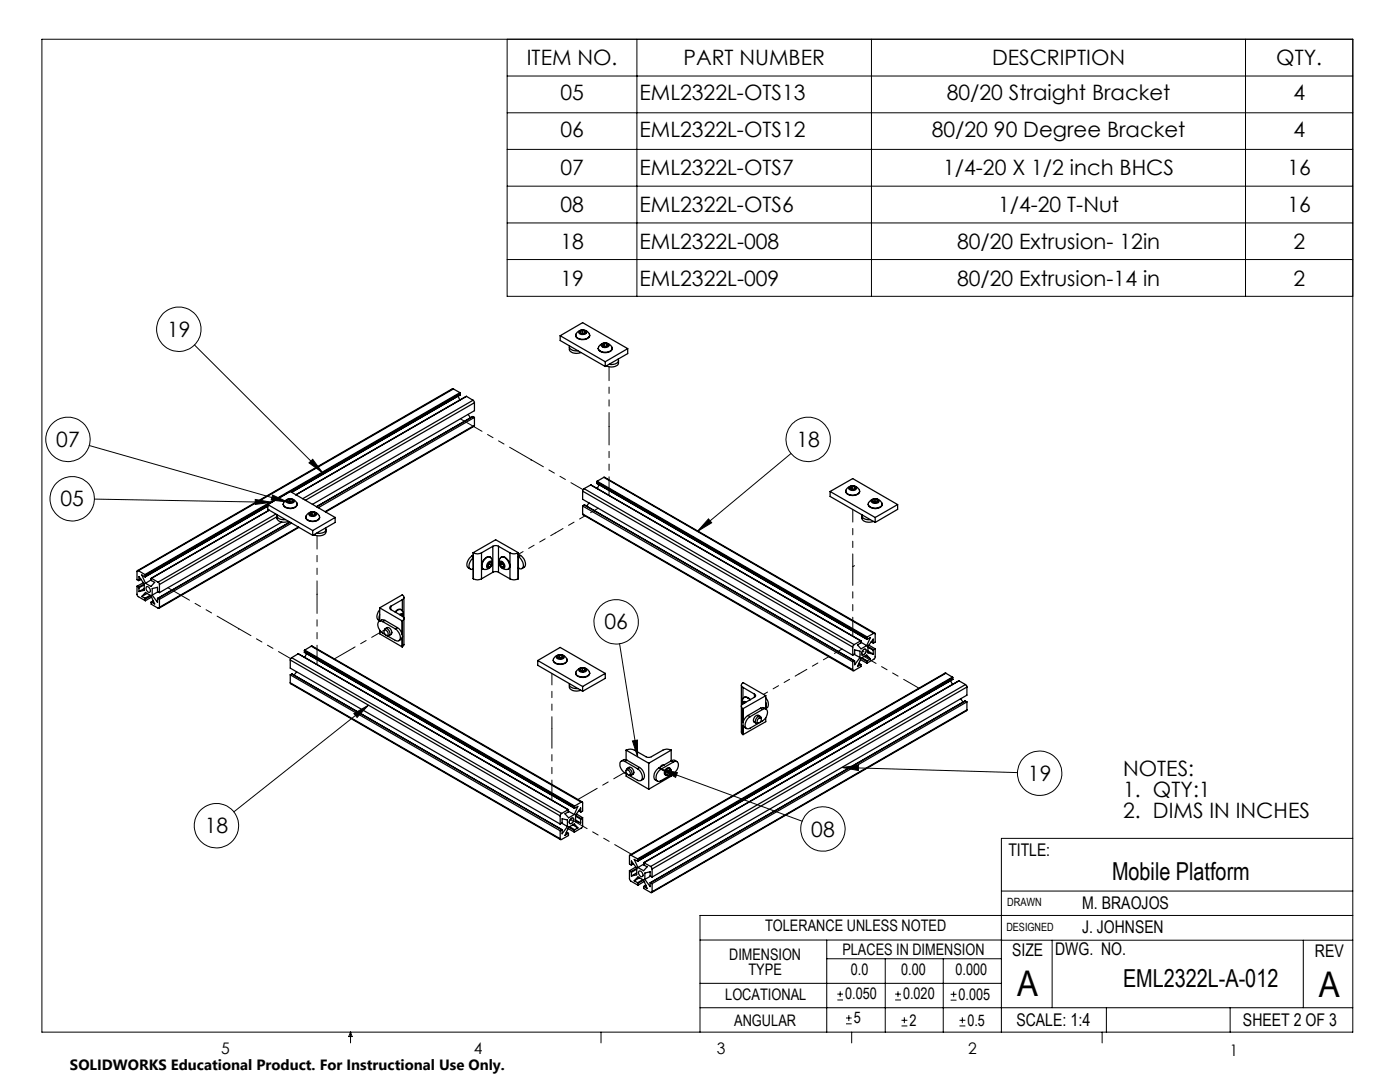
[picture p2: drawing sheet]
<svg xmlns="http://www.w3.org/2000/svg" width="279mm" height="216mm" viewBox="0 0 279 216" stroke-linecap="round" stroke-linejoin="round" font-family="sans-serif">
<g fill="none" stroke="#000" stroke-width=".2">
<path d="M8.4 7.8h261.6v198.2h-261.6zM101.2 7.8v51.3h168.8M101.2 15.2h168.8M127.1 7.8v51.3M173.9 7.8v51.3M248.6 7.8v51.3M101.2 22.5h168.8M101.2 29.8h168.8M101.2 37.1h168.8M101.2 44.5h168.8M101.2 51.8h168.8M38.8 68.8l25.6 25.5"/>
<path d="M17.8 88.9l39.6 11.3M18.8 99.6l35.5 .6M50.9 99.7l3.4 .5-3.4 .4zM54.4 98.8l3 1.4-3.3-.4zM61.7 92.4l.7-.7 2 2.6zM157.9 90.5l-18.7 15.5M141.4 103.5l.6 .8-2.8 1.7zM123.6 128.4l3.6 22.6M70.6 142.4l2.9-1.7-2.2 2.5zM73.5 140.7l-26.8 21.3M126.2 147.8l1-.1v3.3zM131.9 153.5l3.3 .7-.4 .9z"/>
<path d="M131.9 153.5l28.2 10.4M168 153.1l3.3-.4v1zM168 153.1l35.1 1.1M199.8 177.8h70.2M270 167.3h-70.2v38.7M139.7 187.6h60.2M139.7 196.2h60.1M165 187.6v18.4M165 191.3h34.8M167.1 199.5h1.1M167.1 198.4h1.1M167.7 197.8v1.1"/>
<path d="M176.7 191.3v14.7M178.6 199.5h1.2M178.6 198.4h1.2M179.2 197.8v1.1M188.2 191.3v14.7M189.7 199.6h1.2M189.7 198.4h1.2M190.3 197.8v1.2M199.8 187.6h70.2M210 187.6v13.5M260.1 187.6v13.5M270 182.7h-130.3v23.3"/>
<path d="M70 206v2.1M70 206l.3 .8h-.7zM119.9 206v2.1M139.7 201.1h130.3M168.8 204.3h1.2M168.8 203.1h1.2M169.4 202.6v1.1M170 206v2.1M179.9 204.7h1.2M179.9 203.6h1.2M180.5 203v1.2M191.5 204.7h1.2"/>
<path d="M191.5 203.6h1.2M192.1 203v1.2M220 206v2.1M220.8 201.1v4.9M245.5 201.1v4.9"/>
<circle cx="35.7" cy="65.7" r="4.4"/>
<circle cx="13.6" cy="87.7" r="4.4"/>
<circle cx="14.4" cy="99.5" r="4.4"/>
<circle cx="161.3" cy="87.7" r="4.4"/>
<circle cx="123" cy="124.1" r="4.4"/>
<circle cx="207.5" cy="154.3" r="4.4"/>
<circle cx="43.2" cy="164.8" r="4.4"/>
<circle cx="164.2" cy="165.4" r="4.4"/>
</g>
<path d="M70.6 142.4l2.9-1.7-2.2 2.5zM50.9 99.7l3.4 .5-3.4 .4zM54.4 98.8l3 1.4-3.3-.4zM61.7 92.4l.7-.7 2 2.6zM131.9 153.5l3.3 .7-.4 .9zM168 153.1l3.3-.4v1zM141.4 103.5l.6 .8-2.8 1.7zM126.2 147.8l1-.1v3.3z" fill="#000"/>
<g fill="none" stroke="#000" stroke-width=".25">
<path d="M90.5 77.6h-.2l-62.9 36.3M90.5 77.6l-62.9 36.3M90.5 77.6l1.3 .8M91.4 79.1l.4 .7M91.8 78.4l.1 .1M91.8 78.4l-62.9 36.3M91.9 78.8l-33.7 19.4M91.9 78.5l-62.9 36.3M91.9 78.5v.3M93.1 79.1l-34.1 19.6M93.1 79.1l1.3 .8M93.1 79.1l-34 19.6"/>
<path d="M94.4 79.9l.3 .5M94.4 79.9l-34 19.6M111.8 67l4.5-2.6 9 5.2M111.8 67v.9l9 5.2M111.8 67l9 5.2M113.6 69.2a1.26 1.26 0 0 0 1.8 1.3l.5-.2M113.7 69a.88 .88 0 0 0 1 1h.6M114.9 66.9v.1a1.67 1.67 0 0 0 2.6 .3l.2-.4M115.1 66.4a1.4 1.4 0 0 1 1.5-.5 1.4 1.4 0 0 1 1.1 1.1 1.69 1.69 0 0 1-2.8 0zM115.6 66.1a.97 .97 0 0 1 1.5 .2 .92 .92 0 0 1-1.6 0zM116.2 66l-.4 .1v.4l.5 .1 .5-.2v-.3M116.2 66l.6 .1"/>
<path d="M116.2 66.4l.4 .1M116.2 66.4l-.2 .1M116.2 66v.4M116.8 66.1v.4M119.4 69.5a1.6 1.6 0 0 0 2.6 .5l.2-.5M119.6 69a1.4 1.4 0 0 1 1.5-.5 1.4 1.4 0 0 1 1 1.2 1.87 1.87 0 0 1-2.6 0l-.1-.2zM120.1 68.6l.8-.2 .6 .3a.74 .74 0 0 1-.5 .7 .74 .74 0 0 1-.8-.2l-.2-.3zM120.6 68.6l.6 .1M120.6 68.6l-.4 .2 .2 .3 .5 .1 .4-.2-.1-.3M120.6 69l-.2 .1M120.6 69l.5 .1M120.6 68.6v.4"/>
<path d="M120.8 72.2v.9M121 73h.1M121.2 68.7v.4M123.4 71.6v.1a.86 .86 0 0 1-1 1h-.9M123.4 71.9a1.26 1.26 0 0 1-1.7 1.3l-.7-.2M125.3 69.6l-4.5 2.6M125.3 69.6v1l-4.5 2.5M57.2 99.8a.93 .93 0 0 1 1.5 .2 .94 .94 0 0 1-1.6-.1zM57.9 99.7l-.5 .1v.4l.6 .1 .4-.2v-.3M57.9 99.7l.5 .1M57.9 99.7v.4M58.4 99.8v.4"/>
<path d="M93.4 82.7l.5 .7M94.3 83.1h.1M94.4 83.1l-31.3 18M94.4 83.1l.3 .2M94.7 84.9v.2l-29.7 17.1M94.7 80.4v1.6l-32.4 18.6M94.7 83.3v1.6M94.7 83.3l-31.2 18M94.7 80.4l-33.8 19.4M94.7 84.9l-29.8 17.2M116.3 98v1.6l53.9 31.1M116.3 98l53.9 31.1"/>
<path d="M116.6 97.5l-.3 .5M116.6 97.5l53.9 31.1M117.9 96.8l53.9 31M117.9 96.8l-1.3 .7M117.9 96.8l53.9 31.1M119.1 96.4l53.9 31.2M119.1 96.1l53.9 31.1M119.1 96.4l53.9 31.1M119.1 96.1v.3M119.2 96l-.1 .1M119.2 96l53.9 31.1M119.6 96.7l-.4 .8"/>
<path d="M120.5 95.2h.1l54 31.1M120.5 95.2l53.9 31.2M120.5 95.2l-1.3 .8M165.7 98.1l4.5-2.6 8.9 5.2M165.7 98.1l9 5.2M165.7 98.1v1l9 5.1M168.8 98a1.6 1.6 0 0 0 2.6 .5l.2-.5M169 97.5a1.4 1.4 0 0 1 1.5-.5 1.4 1.4 0 0 1 1 1.2 1.71 1.71 0 0 1-2.7-.2zM169.5 97.2a.83 .83 0 0 1 1.4 .3 .97 .97 0 0 1-1.5-.1zM170 97.1l-.4 .2 .2 .3 .5 .1 .4-.2-.1-.3M170 97.1l.6 .1M170 97.5l-.2 .1"/>
<path d="M170 97.5l.5 .1M170 97.1v.4M170.6 97.2v.4M174.1 99.7l.8-.1a.49 .49 0 0 1 .5 .4 .91 .91 0 0 1-1.5-.1zM174.6 99.7l-.5 .1 .1 .4 .5 .1 .5-.2-.1-.3M174.6 99.7l.5 .1M174.6 99.7v.4M175.1 99.8v.4M27.3 117l.1 1.9 1.6 1M27.3 117l.4 .2M27.6 113.9h-.3v1.8l.4 .1M27.6 113.9l1.3 .8"/>
<path d="M27.7 117.2v.1M27.7 115.8v-.8l1.1 1.5M27.7 117.3v.7M28.1 115.6l-.4 .3M28.1 115.6l-.4 .2M28.3 119l.6 .4M28.6 116.3l-1.3 .7M28.8 116.5v1.3l-1.1 .2M28.8 117.4l-1.1 .6M28.8 116.7l-1.1 .6M28.8 116.5l-1.1 .7M28.9 119.4l.1 .1"/>
<path d="M28.9 114.7l.1 .1M29 114.8l-.1 .3-.6-.4 .7 1.7M29 119.5v.4M29.2 117.1a.76 .76 0 0 1 .7 1.1 .76 .76 0 0 1-.7-1.1zM29.4 118.4l-1.1 .6M30 118.8l-1.1 .6M30.1 118.9l.8 1.6-.7-.3M30.1 118.9l-1.1-.7-.7 .8M30.1 118.9l-1.1 .6M30.2 115.7l.7 .5-.8 .8-1.1-.6M30.2 115.7l-1.2 .7M30.2 115.4v.3"/>
<path d="M30.2 115.4l1.3 .8M30.3 119.1l-1.3 .8M30.4 118.7l1 1.5 .1-.8M30.6 119.9l-.4 .2M30.6 119.9l-.4 .3M31.5 119.4l.3 .2M31.5 116.2l.3 .4M31.5 118.1l-1.1 .6M31.8 118.3l-.4-.3v-.8l-1 .2v1.3M31.8 116.6v1.7M31.8 119.6v1.6M53.4 101l-24.4 14.1"/>
<path d="M53.4 100.7l9 5.2M53.4 100.7v.9l9 5.2M53.4 100.7l4.5-2.6 9 5.2M53.7 101.8l-23.5 13.6M55 102.6l-23.5 13.6M55.2 102.9a1.28 1.28 0 0 0 1.8 1.3l.5-.2M55.2 103.1l-23.4 13.5M55.3 102.7a1.21 1.21 0 0 0 1.7 1M56.2 104.2l-24.4 14.1M56.5 100.6v.1a1.7 1.7 0 0 0 2.7 .3l.1-.4M56.8 100.1a1.38 1.38 0 0 1 1.4-.5 1.38 1.38 0 0 1 1.1 1.2 1.68 1.68 0 0 1-2.7-.2zM57.8 104.2l-26.3 15.2"/>
<path d="M57.9 100.1l.3 .1M57.9 100.1l-.3 .1M57.9 104.2l-26.4 15.2M58.2 104.4l-26.4 15.2M59.5 105.2l-27.7 16M59.7 105.2l-27.9 16.2M61 103.2a1.26 1.26 0 0 0 1.8 .8h.3a.79 .79 0 0 0 .7-.8M61.3 102.7a1.38 1.38 0 0 1 1.5-.5 1.38 1.38 0 0 1 .9 1.2 1.67 1.67 0 0 1-2.7-.2zM61.8 102.3a.83 .83 0 0 1 1.4 .4 .89 .89 0 0 1-1.6-.2zM62.3 102.3h.5M62.3 102.3l-.5 .2 .2 .3 .5 .1 .5-.2-.2-.4M62.3 102.7l-.2 .1"/>
<path d="M62.3 102.7l.5 .1M62.3 102.3v.4M62.4 105.9v.9M62.7 106.7h.1M62.8 102.3v.5M65 105.3v.1a.85 .85 0 0 1-1 1h-.8M65.1 105.6v.5a1.61 1.61 0 0 1-2.4 .6M66.9 103.3l-4.5 2.6M66.9 103.3v.9l-4.5 2.6M80.3 118.7h.1M80.3 118.7l-4.5 2.6M80.3 118.7a.52 .52 0 0 1 .3 .5 .52 .52 0 0 1-.3 .5"/>
<path d="M80.3 119.7l-2.3 1.3M80.3 119.7v2.2M80.6 119.2v9.5l-.3 .4M94.2 110.9a1.94 1.94 0 0 0-.9 2.3l.6 .4M94.2 110.9l.2 .2M94.4 111.3a1.92 1.92 0 0 0-.7 2.1l.4 .2h.3M94.4 110.3h.1M94.4 110.3l4.5-2.6 4.5 2.6M94.4 110.3l.1 5.2M94.4 110.8l-.2 .1M94.5 110.3a1.66 1.66 0 0 0 1.6 0M94.5 115.5a1.66 1.66 0 0 0 1.6 0"/>
<path d="M94.5 110.3v5.2M96.1 110.3v5.2M96.7 111.7a.8 .8 0 0 1 .7-.6 .8 .8 0 0 1 .8 .6 1.39 1.39 0 0 1-.3 1.5 1.39 1.39 0 0 1-1.6 .3l-.1-.9zM97.3 113l.4 .1M97.5 112.2a.45 .45 0 0 1 .6-.1 .86 .86 0 0 1-.9 1.2l-.1-.4zM97.6 112.3v.2M97.6 112.5l-.3 .4M97.6 112.5l.4 .2M97.9 111.2l-.1-.1a1.67 1.67 0 0 0-1.7 1.8l.3 .7M98 112.7v-.4l-.3-.1-.4 .4v.5h.4M98 112.7l-.3 .4M98.4 109l.4-.1 .7 .1"/>
<path d="M98.4 114.2l.4-.1 .7 .1M98.4 109l-2.3 1.3M98.4 109v5.2M98.4 114.2l-2.3 1.3M99.5 109l2.3 1.3M99.5 114.2l2.3 1.3M99.5 109v5.2M99.7 112.1a.83 .83 0 0 1 .9 .3 .83 .83 0 0 1-.1 1 1.02 1.02 0 0 1-.8-1.3zM99.8 112.7v-.4l.4-.1 .3 .4v.5h-.3M99.8 112.7l.4 .4M99.9 111.3a.83 .83 0 0 1 1.3 .4l.5 .9a.73 .73 0 0 1-.2 .9 .73 .73 0 0 1-.9 .1 1.43 1.43 0 0 1-.7-2.3zM100 111.2l.1-.1a1.67 1.67 0 0 1 1.7 1.8l-.2 .5-.2 .2"/>
<path d="M100.2 112.5l.3 .4M100.2 112.3v.2M100.2 112.5l-.4 .2M100.5 113l-.3 .1M101.8 110.3a1.66 1.66 0 0 0 1.6 0M101.8 115.5a1.66 1.66 0 0 0 1.6 0M101.8 110.3v5.2M103.4 110.3v5.2M103.4 111.1h.1M103.4 111.1a1.87 1.87 0 0 1 .9 2.2 .62 .62 0 0 1-.9 .1M103.4 113.4h.1M103.4 110.3h.1"/>
<path d="M103.4 110.6l.5 .2M103.9 110.8a1.9 1.9 0 0 1 .8 2.3l-.6 .4M103.9 110.8l-.5 .3M116.3 102.6l54 31.2M116.3 101v1.6M116.3 102.6l53.9 31M116.3 101l53.9 31M116.6 100.8l53.9 31.1M116.6 100.8l-.3 .2M117.5 100.3l-.4 .7M172 102.9v.5a1.59 1.59 0 0 0 2.3 .6M172 102.7a1.16 1.16 0 0 0 1.7 1"/>
<path d="M173.3 100.6v.1a1.67 1.67 0 0 0 2.6 .3l.1-.4M173.5 100.2a1.41 1.41 0 0 1 1.5-.7 1.41 1.41 0 0 1 1 1.3 1.72 1.72 0 0 1-2.7-.2zM174.6 100.1l-.3 .1M174.6 100.1l.4 .1M174.7 103.3v.9M179.1 100.7l-4.4 2.6M179.1 100.7v.9l-4.4 2.6M30.2 120.2v.3l1.3 .9h.2l.1-.2M57.9 136.2l.1 .2 53.9 31.1M57.9 131.7l53.9 31.1M57.9 131.7v1.6l53.9 31.1M57.9 134.7v1.5"/>
<path d="M57.9 134.7l53.9 31.1M57.9 136.2l53.9 31.2M58.2 131.2l-.3 .5M58.2 131.2l53.9 31.1M58.2 134.5h.1M58.2 134.5l54 31.1M58.2 134.5l-.3 .2M59.2 134.1l-.5 .6M59.5 130.5l54 31.1M59.5 130.5l-1.3 .7M59.5 130.5l53.9 31.1M60.7 130.1v.1"/>
<path d="M60.7 130.1l54 31.2M60.7 129.8l53.9 31.1M60.7 129.8v.3M60.8 129.7l-.1 .1M60.8 129.7l53.9 31.1M61.2 130.4l-.4 .8M62.1 128.9h.2l53.9 31.1M62.1 128.9l-1.3 .8M62.1 128.9l53.9 31.2M75.8 122.7l-.2 .6 .2 .5M75.8 121.7a1.49 1.49 0 0 0-.3 2l.3 .2M75.8 121.3l4.5 2.6"/>
<path d="M75.8 125.7v.8l4.5 2.6M75.8 121.3v2.6M76.4 124a.66 .66 0 0 0-.9 .1 .66 .66 0 0 0-.1 .8l.5 1 1 .7M76.4 124l2.5 1.5M76.7 125.8l.1-.1a.63 .63 0 0 1 .6 .4 .63 .63 0 0 1-.2 .7l-.4-.4zM76.7 125.8l.1-.3a.83 .83 0 0 1 .9 .4 .83 .83 0 0 1-.1 .9h-.4M76.8 123.8l-.5-.2-.6 .4M76.8 123.8l-.4 .2M76.8 123.8l2.5 1.4M76.9 125.4a.8 .8 0 0 1 1.1 .3 .8 .8 0 0 1-.3 1.1M78 121a.37 .37 0 0 0-.2 .3 .37 .37 0 0 0 .2 .3M78 121.6l2.3 1.3a.49 .49 0 0 1 .3 .5 .49 .49 0 0 1-.3 .5"/>
<path d="M78 121v.6M78.9 125.5a1.9 1.9 0 0 1 .9 2.2 .63 .63 0 0 1-.9 .1l-1.7-1M78.9 122.1a.8 .8 0 0 1 1-.5 .8 .8 0 0 1 .6 .9l-.1 .5-.1-.6-.6 .2M79.3 125.2a1.9 1.9 0 0 1 .9 2.3l-.6 .3M79.3 125.2l-.4 .3M79.9 122.7h.4v.2M80.1 121.7l-.1-.1a.93 .93 0 0 0-1.2 .5M80.3 123.9h.1M80.3 123.9v2.8M80.3 127.2v1.9M107.3 131.8v1l9 5.1M107.3 131.8l9 5.2"/>
<path d="M107.3 131.8l4.5-2.6 9 5.2M110.4 131.7a1.25 1.25 0 0 0 1.7 .9 .94 .94 0 0 0 1.1-.9M110.7 131.2a1.37 1.37 0 0 1 1.5-.5 1.37 1.37 0 0 1 .9 1.2 1.8 1.8 0 0 1-2.6 0v-.4zM111 131a1 1 0 0 1 1.6 .1 .86 .86 0 0 1-.8 .5 .86 .86 0 0 1-.8-.6zM111.7 130.8l-.5 .2 .2 .3 .5 .1 .5-.2-.2-.3M111.7 130.8l.5 .1M111.7 131.2l-.2 .1M111.7 131.2l.4 .1M111.7 130.8v.4M112.2 130.9v.4M113.6 136.6a1.26 1.26 0 0 0 1.8 1.3l.5-.2M113.7 136.4a.85 .85 0 0 0 1 1h.6"/>
<path d="M114.9 134.3v.1a1.64 1.64 0 0 0 2.6 .3l.2-.4M115.3 133.7a1.37 1.37 0 0 1 1.4-.4 1.37 1.37 0 0 1 1 1.1 1.74 1.74 0 0 1-2.8 0zM115.6 133.5a.94 .94 0 0 1 1.5 .2 .9 .9 0 0 1-1.6-.1zM116.2 133.3v.5M116.2 133.3l-.4 .3v.3l.5 .1 .5-.2v-.3M116.2 133.3l.6 .2M116.2 133.8l-.2 .1M116.2 133.8l.4 .1M116.3 137v.9M116.8 133.5v.3M120.8 134.4l-4.5 2.6M120.8 134.4v1l-4.5 2.5"/>
<path d="M148 136.7v9.4l.3 .5M148.3 137.2a.51 .51 0 0 1-.3-.5 .51 .51 0 0 1 .3-.5l4.5 2.6M148.3 137.2l2.3 1.3M148.3 137.2v2.2M148.5 139.2l.5-.1 .8 .5M149.7 139.7l-.5-.5a.72 .72 0 0 0-.8 .1 .72 .72 0 0 0-.3 .7v.5l.2-.5 .5 .1M150.6 139.1l-2.3 1.3a.52 .52 0 0 0-.3 .5 .52 .52 0 0 0 .3 .5M150.6 138.5a.33 .33 0 0 1 .2 .3 .33 .33 0 0 1-.2 .3M150.6 138.5v.6M152.8 139.2a1.58 1.58 0 0 1 .3 2l-.3 .2M152.8 138.8l-4.5 2.6M152.8 138.8v2.6"/>
<path d="M170.2 130.7l.4-.2v-.8l1 .2v1.3M170.2 129.1v1.6M170.2 132v1.6M170.5 128.6l-.3 .5M170.5 130.6l1.1 .6M170.5 131.9l-.3 .1M171.4 132.4l.4 .2M171.6 131.2l-1 1.4-.1-.7M171.7 131.6l1.3 .7M171.8 127.9v.3M171.8 132.6v.4l-1.4 .8-.2-.2M171.8 127.9l-1.3 .7"/>
<path d="M171.8 128.2l-.7 .5 .7 .8 1.2-.7M171.8 128.2l1.2 .6M171.9 131.3l1.1 .7M172 131.3l1.1 .6M172.1 129.9l.5-.4a.63 .63 0 0 1 .2 .8 .63 .63 0 0 1-.7 .3l-.1-.2zM172.6 130.9l1.1 .6M173 127.5l.7-.3-.7 1.6M173 127.2v.3M173 132v.3M173.1 127.1l-.1 .1M173.1 131.9l-.1 .1M173.2 129.9l1.1 .6"/>
<path d="M173.2 129.2l1.1 .6M173.2 129l1.1 .6M173.4 128.7l1.3 .8M173.7 131.5l-.6 .4M173.7 131.5l-.7-.8-1.2 .6-.7 1.7 .7-.4M174.3 128.3h.1M174.3 128.3l-.4-.2 .4 .2M174.3 128.3v-.8l-1.1 1.5v1.3l1.1 .2M174.3 129.8v.7M174.3 129.6v.2M174.4 126.4l.2-.1 .1 .2v1.6l-.4 .2M174.4 126.4l-1.3 .7"/>
<path d="M174.7 129.5l-.1 1.9-1.6 .9M174.7 129.5l-.4 .1M188.8 134.3h-.2l-62.9 36.3M188.8 134.3l-62.9 36.3M188.8 134.3l1.3 .8M189.7 135.8l.4 .8M190.1 135.1v.1M190.1 135.1l-62.9 36.3M190.1 135.5v.1M190.1 135.5l-62.8 36.3M190.1 135.2l-62.8 36.3M190.1 135.2v.3"/>
<path d="M191.4 135.9l-62.9 36.2M191.4 135.9l-62.9 36.3M191.4 135.9l1.3 .7M191.7 139.5l.5 .6M192.7 139.9l-62.9 36.2M192.7 139.9l.3 .2M192.7 136.6l.3 .5M192.7 136.6l-62.8 36.3M193 137.1l-62.9 36.3M193 137.1v1.6l-62.9 36.3M124.7 151.9a.67 .67 0 0 0-.9 .1 .67 .67 0 0 0-.1 .8l.7 1.2 .8 .5M124.7 151.9l2.5 1.5"/>
<path d="M125 149.7a1.66 1.66 0 0 1 1.6 0l2.7 1.4h.6l2.4-1.4a1.73 1.73 0 0 1 1.6 0M125 153.7a.62 .62 0 0 1 .7 .2 .62 .62 0 0 1 0 .8l-.5-.2-.2-.4zM125 149.7l4.5 2.6M125 149.7v1.9M125 154.4v.5l4.5 2.6M125.1 151.7a.85 .85 0 0 0-1.1 .2M125.1 151.7l-.4 .2M125.1 151.7l2.5 1.4M125.2 153.3a.81 .81 0 0 1 .9 0 .81 .81 0 0 1 .4 .8l-.1 .4-.4 .2M127.2 153.4a1.75 1.75 0 0 1 .7 2.4l-.7-.1-1.7-1h.4a.88 .88 0 0 0 .1-.9 .88 .88 0 0 0-.8-.5l-.2 .4M127.6 153.1a1.75 1.75 0 0 1 .7 2.4l-.4 .3M127.6 153.1l-.4 .3"/>
<path d="M129.5 152.3v5.2M131.5 153.2a1.67 1.67 0 0 0-.7 2.4l.4 .3M131.5 153.2l.4 .3M132.5 152.6l-.5 .1-.2 .4M133.4 153.8l.4-.2a.71 .71 0 0 1-.6 1.1l-.1-.3zM133.7 153.3a.84 .84 0 0 0-.9 .3 .84 .84 0 0 0 0 1l.1 .1M133.9 153.7l-.2-.4a.9 .9 0 0 0-.7 1.4h.4M133.9 149.7l-4.4 2.6M133.9 149.7v2.1M133.9 154.6v.3l-4.4 2.6M134 151.8a.85 .85 0 0 1 1.1 .2M134 151.8l.4 .2"/>
<path d="M134 151.8l-2.5 1.4M134.4 152a.66 .66 0 0 1 .9 .1 .66 .66 0 0 1 .1 .8l-.3 .7-.4 .6-2.8 1.6a.66 .66 0 0 1-.9 0 .66 .66 0 0 1 0-.9l.4-1 .5-.4M134.4 152l-2.5 1.5M148.3 141.4h.1M148.3 146.6h.1M148.3 141.4v2.8M148.3 144.7v1.9M148.3 141.4v2.6M148.3 144.9v1.7M148.7 140.2h-.4v.2M149.3 142.8a1.67 1.67 0 0 0-.7 2.3l.4 .3M149.3 142.8l.4 .2"/>
<path d="M149.7 143a1.75 1.75 0 0 0-.7 2.4l.7-.1 1.7-1-.4 .1a.85 .85 0 0 1-.1-1 .85 .85 0 0 1 .9-.4l.1 .4M151.3 143.4l.5-.2a.71 .71 0 0 1-.6 1.1l-.1-.3zM151.7 142.9a.83 .83 0 0 0-1.1 .1 .83 .83 0 0 0-.1 1.1l.4 .2M151.8 141.3a.85 .85 0 0 1 1.1 .2M151.8 141.3l.4 .3M151.8 141.3l-2.5 1.5M152.2 141.6a.66 .66 0 0 1 .8 0 .66 .66 0 0 1 .1 .9l-.4 .9-1 .7M152.2 141.6l-2.5 1.4M152.8 140.2l.1 .6-.1 .5M152.8 143.2v.8l-4.5 2.6M193 141.6l-.1 .2-62.9 36.3M193 140.1v1.5"/>
<path d="M193 141.6l-62.9 36.3M193 140.1l-62.9 36.2M111.8 162.8v1.6M111.8 165.8v1.6M112.1 162.3l-.3 .5M112.1 164.3l.1-.9 1 .2v1.3M112.1 164.3l-.3 .1M112.1 164.3l1.1 .6M113 166.1l.5 .2M113 166.1l.4 .2M113.2 164.9l-1 1.5v-.8l-.4 .2M113.3 165.3l1.3 .8"/>
<path d="M113.4 161.6l.1 .3M113.4 166.3l.1 .4-1.5 .8h-.1l-.1-.1M113.4 161.6l-1.3 .7M113.5 161.9l-.8 .5 .8 .8 1.1-.7M113.5 161.9l1.1 .6M113.5 165.1l1.1-.7 .7 .8M113.5 165.1l-.8 1.6 .7-.4M113.5 165l1.1 .7M113.6 165l1.1 .6M113.9 163.4l.3-.2a.66 .66 0 0 1 .2 .8 .66 .66 0 0 1-.7 .4l-.1-.4zM114.3 164.6l1 .6M114.6 160.9l.1 .4 .6-.4-.7 1.6"/>
<path d="M114.6 165.7v.4M114.7 160.8l-.1 .1M114.7 165.6l-.1 .1M114.9 163.6l1 .6M114.9 162.8l1 .7M114.9 162.7l1.1 .6M115 162.4l1.3 .8M115.3 165.2l-.6 .4M115.5 161.8l.4 .2M115.5 161.7l.4 .3M115.9 162v-.8l-1 1.5v1.3l1 .2M115.9 163.5v.7"/>
<path d="M116 163.3l-.1 .2M116 160.1h.3v1.7l-.4 .2M116 160.1l-1.3 .7M116.3 163.2v1.7l-.2 .3-1.5 .9M116.3 163.2l-.3 .1M125.6 173.7v1.7l.2 .3 1.5 .9M125.6 173.7l.3 .2M125.9 170.6l-.3 .1v1.7l.4 .1M125.9 170.6l1.3 .8M125.9 173.9l.1 .2M126 172.5v-.7l1.1 1.4v1.4l-1.1 .2M126 174.1v.7"/>
<path d="M126.4 172.4l-.4 .2M126.4 172.3l-.4 .2M126.6 175.8l.6 .3M126.9 173l-1.3 .7M127.1 174.2l-1.1 .6M127.1 173.4l-1.1 .7M127.1 173.3l-1.2 .6M127.2 176.1l.1 .1M127.2 171.4l.1 .1M127.3 171.5l-.1 .4-.6-.4 .7 1.6M127.3 176.2v.4M127.5 173.9l.1-.1a.74 .74 0 0 1 .6 1.1 .73 .73 0 0 1-.7-1z"/>
<path d="M127.6 175.2l-1 .6M128.3 175.5l-1.1 .6M128.4 175.6l-1.1 .6M128.4 175.6l.8 1.7-.7-.4M128.4 175.6l-1.1-.6-.7 .8M128.4 172.4l-1.1 .7M128.5 176.9l-.1 .4 1.5 .8 .2-.2M128.5 172.2v.4l.7 .4-.8 .7-1.1-.6M128.5 172.2l1.4 .7M128.6 175.9l-1.3 .7M128.7 175.5l1.1 1.4v-.8M128.9 176.6l-.4 .3"/>
<path d="M128.9 176.7l-.4 .2M129.8 174.8v-.8l-1.1 .2v1.3M129.8 174.8l.3 .2M129.8 176.1l.3 .2M129.8 174.8l-1.1 .7M129.9 172.9l.2 .5M130.1 173.4v1.6M130.1 176.3v1.6"/>
</g>
<path d="M106 91.7v.2M121.6 85.1h.1M63.3 118.6h.1M170.5 112.9l-.3 .2M47.6 125.4v.2M70.5 129.3l-3.7 2.2M172 130.3l.3-.6 .3-.2a.6 .6 0 0 1 .2 .8 .6 .6 0 0 1-.8 .2v-.2M172.4 130.1l-.3-.2M118.8 157.5l-3.4 2M113.6 164l.3-.6 .3-.2a.6 .6 0 0 1 .2 .8 .6 .6 0 0 1-.8 .2v-.2M114.1 163.8l-.4-.2" fill="none" stroke="#000" stroke-width=".2" stroke-dasharray="6.3 1.3 1.3 1.3 1.3 1.3"/>
<path d="M63.3 118.6v14M113.9 163.4l12.1 7" fill="none" stroke="#000" stroke-width=".2" stroke-dasharray="6.3 1.3 1.3 1.3 1.3 1.3" stroke-dashoffset="2.5"/>
<path d="M106 91.7l-14.1-8.1M47.6 125.4l-14.1-8.1" fill="none" stroke="#000" stroke-width=".2" stroke-dasharray="6.3 1.3 1.3 1.3 1.3 1.3" stroke-dashoffset="1.4"/>
<path d="M116.4 97.7l-10.4-6M58 131.4l-10.4-6M76.6 125.8l-6.1 3.5M124.9 154l-6.1 3.5" fill="none" stroke="#000" stroke-width=".2" stroke-dasharray="6.3 1.3 1.3 1.3 1.3 1.3" stroke-dashoffset="3.5"/>
<path d="M171.8 130.6l11.6 6.7" fill="none" stroke="#000" stroke-width=".2" stroke-dasharray="6.3 1.3 1.3 1.3 1.3 1.3" stroke-dashoffset="2.8"/>
<path d="M121.6 85.1v13.7" fill="none" stroke="#000" stroke-width=".2" stroke-dasharray="6.3 1.3 1.3 1.3 1.3 1.3" stroke-dashoffset="2.7"/>
<path d="M121.6 73.2v11.9" fill="none" stroke="#000" stroke-width=".2" stroke-dasharray="6.3 1.3 1.3 1.3 1.3 1.3" stroke-dashoffset="3.6"/>
<path d="M170.2 113.1v13.8" fill="none" stroke="#000" stroke-width=".2" stroke-dasharray="6.3 1.3 1.3 1.3 1.3 1.3" stroke-dashoffset="2.6"/>
<path d="M170.2 101.6v11.5" fill="none" stroke="#000" stroke-width=".2" stroke-dasharray="6.3 1.3 1.3 1.3 1.3 1.3" stroke-dashoffset="3.8"/>
<path d="M110.1 145.3v14.3" fill="none" stroke="#000" stroke-width=".2" stroke-dasharray="6.3 1.3 1.3 1.3 1.3 1.3" stroke-dashoffset="2.4"/>
<path d="M110.1 134.4v10.9" fill="none" stroke="#000" stroke-width=".2" stroke-dasharray="6.3 1.3 1.3 1.3 1.3 1.3" stroke-dashoffset="4"/>
<path d="M63.3 106.9v11.7" fill="none" stroke="#000" stroke-width=".2" stroke-dasharray="6.3 1.3 1.3 1.3 1.3 1.3" stroke-dashoffset="3.7"/>
<path d="M110.8 106.4l8.6-5M159.5 134.5l8.6-5" fill="none" stroke="#000" stroke-width=".2" stroke-dasharray="6.3 1.3 1.3 1.3 1.3 1.3" stroke-dashoffset="4.6"/>
<path d="M103.5 110.6l7.3-4.2" fill="none" stroke="#000" stroke-width=".2" stroke-dasharray="6.3 1.3 1.3 1.3 1.3 1.3" stroke-dashoffset="5.3"/>
<path d="M152.4 138.5l7.1-4" fill="none" stroke="#000" stroke-width=".2" stroke-dasharray="6.3 1.3 1.3 1.3 1.3 1.3" stroke-dashoffset="5.4"/>
<g font-size="7.1">
<text x="203" y="198.7">A</text>
<text x="263.2" y="198.9">A</text>
</g>
<g font-size="4.9">
<text x="221.9" y="175.7">Mobile Platform</text>
<text x="224.1" y="197">EML2322L-A-012</text>
</g>
<g font-size="4.2">
<text x="105.1" y="13">ITEM NO.</text>
<text x="136.4" y="13">PART NUMBER</text>
<text x="198" y="13">DESCRIPTION</text>
<text x="254.7" y="13">QTY.</text>
<text x="111.8" y="19.9">05</text>
<text x="127.6" y="19.9">EML2322L-OTS13</text>
<text x="188.9" y="19.9">80/20 Straight Bracket</text>
<text x="258.1" y="19.9">4</text>
<text x="111.8" y="27.3">06</text>
<text x="127.6" y="27.3">EML2322L-OTS12</text>
<text x="186" y="27.3">80/20 90 Degree Bracket</text>
<text x="258.1" y="27.3">4</text>
<text x="111.8" y="35">07</text>
<text x="127.6" y="35">EML2322L-OTS7</text>
<text x="188.2" y="35">1/4-20 X 1/2 inch BHCS</text>
<text x="256.9" y="35">16</text>
<text x="111.8" y="42.3">08</text>
<text x="127.6" y="42.3">EML2322L-OTS6</text>
<text x="199.2" y="42.3">1/4-20 T-Nut</text>
<text x="256.9" y="42.3">16</text>
<text x="111.8" y="49.7">18</text>
<text x="127.6" y="49.7">EML2322L-008</text>
<text x="191" y="49.7">80/20 Extrusion- 12in</text>
<text x="258.1" y="49.7">2</text>
<text x="111.9" y="57">19</text>
<text x="127.6" y="57">EML2322L-009</text>
<text x="191" y="57">80/20 Extrusion-14 in</text>
<text x="258.1" y="57">2</text>
<text x="33.4" y="67.2">19</text>
<text x="11.2" y="89.2">07</text>
<text x="159" y="89.2">18</text>
<text x="12.1" y="101">05</text>
<text x="120.6" y="125.6">06</text>
<text x="205.2" y="155.8">19</text>
<text x="224.2" y="154.8">NOTES:</text>
<text x="224.2" y="158.9">1. QTY:1</text>
<text x="40.9" y="166.3">18</text>
<text x="161.9" y="166.9">08</text>
<text x="224.2" y="163.1">2. DIMS IN INCHES</text>
</g>
<g font-size="3.5">
<text x="201.2" y="170.7">TITLE:</text>
<text x="216" y="181.4">M. BRAOJOS</text>
<text x="202" y="190.7">SIZE</text>
<text x="210.6" y="190.6">DWG. NO.</text>
<text x="216" y="186.2">J. JOHNSEN</text>
<text x="262.4" y="190.9">REV</text>
<text x="202.9" y="204.6">SCALE: 1:4</text>
<text x="248.1" y="204.6">SHEET 2 OF 3</text>
</g>
<g font-size="3.2">
<text x="152.7" y="185.7">TOLERANCE UNLESS NOTED</text>
<text x="145.5" y="191.5">DIMENSION</text>
<text x="168.1" y="190.5">PLACES IN DIMENSION</text>
<text x="149.4" y="194.6">TYPE</text>
<text x="169.8" y="194.6">0.0</text>
<text x="179.8" y="194.6">0.00</text>
<text x="190.7" y="194.6">0.000</text>
<text x="144.7" y="199.6">LOCATIONAL</text>
<text x="168.7" y="199.4">0.050</text>
<text x="180.2" y="199.4">0.020</text>
<text x="191.3" y="199.5">0.005</text>
<text x="146.5" y="204.6">ANGULAR</text>
<text x="170.4" y="204.2">5</text>
<text x="181.5" y="204.6">2</text>
<text x="193.1" y="204.6">0.5</text>
<text x="44.2" y="210.4">5</text>
<text x="94.6" y="210.3">4</text>
<text x="143.1" y="210.4">3</text>
<text x="193.2" y="210.3">2</text>
<text x="245.4" y="210.6">1</text>
</g>
<text font-size="3" x="14" y="213.5">SOLIDWORKS Educational Product. For Instructional Use Only.</text>
<g font-size="2.3">
<text x="200.8" y="185.7">DESIGNED</text>
<text x="201" y="180.9">DRAWN</text>
</g>
</svg>
